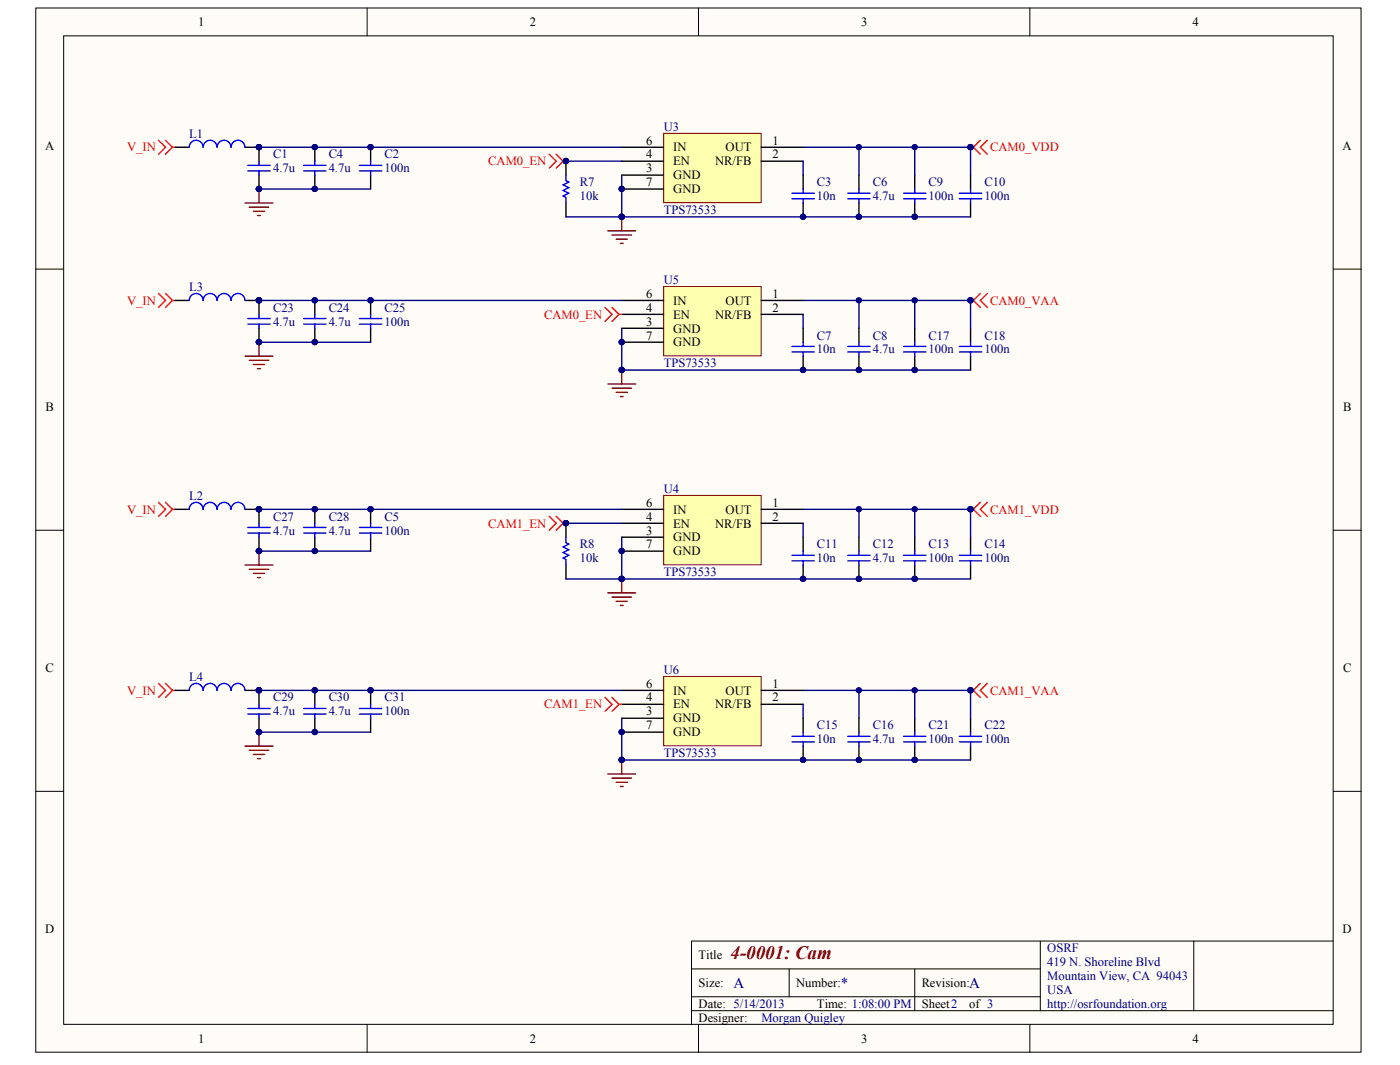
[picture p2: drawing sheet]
<svg xmlns="http://www.w3.org/2000/svg" width="271mm" height="206mm" viewBox="0 0 271 206" stroke-linecap="round" stroke-linejoin="round" font-family="sans-serif">
<g fill="#fffcf8" stroke="#000" stroke-width=".19">
<path d="M6.9 1.5h256.5v202h-256.5z"/>
<path d="M12.3 6.9h245.7v191.3h-245.7z"/>
</g>
<g fill="none" stroke="#000" stroke-width=".19">
<path d="M71 1.5v5.4M135.2 1.5v5.4M199.3 1.5v5.4M6.9 52.1h5.4M258 52.1h5.4M6.9 102.6h5.4M258 102.6h5.4M6.9 153.1h5.4M258 153.1h5.4M71 198.2v5.4M133.8 187.4h67.5M133.8 195.5h124.2"/>
<path d="M133.8 192.8h67.5M135.2 198.2v5.4M152.7 187.4v5.4M177 187.4v8.1M199.3 198.2v5.4M201.3 182v13.5M231 182h-97.2v16.2M258 182h-27v13.5"/>
</g>
<path d="M128.4 55.4h18.9v13.4h-18.9z" fill="#ffffb0" stroke="#800000" stroke-width=".19"/>
<path d="M120.3 58.1h8.1M147.3 58.1h8.1M120.3 60.8h8.1M120.3 63.5h8.1M120.3 66.2h8.1M147.3 60.8h8.1" fill="none" stroke="#000" stroke-width=".27"/>
<circle cx="120.3" cy="66.2" r=".52" fill="#000080" stroke="#000080" stroke-width=".19"/>
<path d="M128.4 95.8h18.9v13.5h-18.9z" fill="#ffffb0" stroke="#800000" stroke-width=".19"/>
<path d="M120.3 98.5h8.1M147.3 98.5h8.1M120.3 101.2h8.1M120.3 103.9h8.1M120.3 106.6h8.1M147.3 101.2h8.1" fill="none" stroke="#000" stroke-width=".27"/>
<circle cx="120.3" cy="106.6" r=".52" fill="#000080" stroke="#000080" stroke-width=".19"/>
<path d="M128.4 130.9h18.9v13.4h-18.9z" fill="#ffffb0" stroke="#800000" stroke-width=".19"/>
<path d="M120.3 133.6h8.1M120.3 136.2h8.1M120.3 138.9h8.1M147.3 133.6h8.1M147.3 136.2h8.1M120.3 141.6h8.1" fill="none" stroke="#000" stroke-width=".27"/>
<circle cx="120.3" cy="141.6" r=".52" fill="#000080" stroke="#000080" stroke-width=".19"/>
<path d="M128.4 25.8h18.9v13.4h-18.9z" fill="#ffffb0" stroke="#800000" stroke-width=".19"/>
<g fill="none" stroke="#000" stroke-width=".27">
<path d="M33.9 28.5h2.7M47.4 28.5h2.7v2.7M50.1 33.9v2.7M60.9 28.5v2.7M60.9 33.9v2.7M71.7 28.5v2.7M71.7 33.9v2.7M109.5 31.2v2.7M109.5 39.3v2.7M120.3 28.5h8.1M120.3 31.2h8.1M120.3 33.9h8.1"/>
<path d="M120.3 36.6h8.1M147.3 28.5h8.1M147.3 31.2h8.1M155.4 33.9v2.7M155.4 39.3v2.7M166.2 33.9v2.7M166.2 39.3v2.7M177 33.9v2.7M177 39.3v2.7M187.8 33.9v2.7M187.8 39.3v2.7M33.9 58.1h2.7"/>
<path d="M47.4 58.1h2.7v2.7M60.9 58.1v2.7M71.7 58.1v2.7M50.1 63.5v2.7M60.9 63.5v2.7M71.7 63.5v2.7M155.4 63.5v2.7M155.4 68.9v2.7M166.2 63.5v2.7M166.2 68.9v2.7M177 63.5v2.7M177 68.9v2.7"/>
<path d="M187.8 63.5v2.7M187.8 68.9v2.7M33.9 98.5h2.7M47.4 98.5h2.7v2.7M60.9 98.5v2.7M71.7 98.5v2.7M50.1 103.9v2.7M60.9 103.9v2.7M71.7 103.9v2.7M109.5 101.2v2.7M109.5 109.3v2.7M155.4 103.9v2.7"/>
<path d="M155.4 109.3v2.7M166.2 103.9v2.7M166.2 109.3v2.7M177 103.9v2.7M177 109.3v2.7M187.8 103.9v2.7M187.8 109.3v2.7M33.9 133.6h2.7M47.4 133.6h2.7v2.6M50.1 138.9v2.7M60.9 133.6v2.6M60.9 138.9v2.7"/>
<path d="M71.7 133.6v2.6M71.7 138.9v2.7M155.4 138.9v2.7M166.2 138.9v2.7M177 138.9v2.7M187.8 138.9v2.7M155.4 144.3v2.7M166.2 144.3v2.7M177 144.3v2.7M187.8 144.3v2.7"/>
</g>
<g fill="#000080" stroke="#000080" stroke-width=".19">
<circle cx="120.3" cy="36.5" r=".52"/>
<circle cx="120.3" cy="41.9" r=".52"/>
<circle cx="187.8" cy="28.5" r=".52"/>
<circle cx="109.5" cy="31.2" r=".52"/>
<circle cx="120.3" cy="71.6" r=".52"/>
<circle cx="187.8" cy="58.1" r=".52"/>
<circle cx="120.3" cy="112" r=".52"/>
<circle cx="109.5" cy="101.2" r=".52"/>
<circle cx="120.3" cy="147" r=".52"/>
<circle cx="187.8" cy="133.5" r=".52"/>
<circle cx="166.2" cy="28.5" r=".52"/>
<circle cx="177" cy="41.9" r=".52"/>
<circle cx="177" cy="28.5" r=".52"/>
<circle cx="177" cy="112" r=".52"/>
<circle cx="177" cy="98.5" r=".52"/>
<circle cx="187.8" cy="98.5" r=".52"/>
<circle cx="166.2" cy="58.1" r=".52"/>
<circle cx="177" cy="71.6" r=".52"/>
<circle cx="177" cy="58.1" r=".52"/>
<circle cx="166.2" cy="133.5" r=".52"/>
<circle cx="177" cy="147" r=".52"/>
<circle cx="177" cy="133.5" r=".52"/>
<circle cx="50.1" cy="28.5" r=".52"/>
<circle cx="71.7" cy="28.5" r=".52"/>
<circle cx="50.1" cy="36.5" r=".52"/>
<circle cx="50.1" cy="98.5" r=".52"/>
<circle cx="71.7" cy="98.5" r=".52"/>
<circle cx="50.1" cy="106.6" r=".52"/>
<circle cx="60.9" cy="36.5" r=".52"/>
<circle cx="60.9" cy="28.5" r=".52"/>
<circle cx="50.1" cy="58.1" r=".52"/>
<circle cx="71.7" cy="58.1" r=".52"/>
<circle cx="50.1" cy="66.2" r=".52"/>
<circle cx="60.9" cy="66.2" r=".52"/>
<circle cx="60.9" cy="58.1" r=".52"/>
<circle cx="60.9" cy="106.6" r=".52"/>
<circle cx="60.9" cy="98.5" r=".52"/>
<circle cx="50.1" cy="133.5" r=".52"/>
<circle cx="71.7" cy="133.5" r=".52"/>
<circle cx="50.1" cy="141.6" r=".52"/>
<circle cx="60.9" cy="141.6" r=".52"/>
<circle cx="60.9" cy="133.5" r=".52"/>
<circle cx="166.2" cy="41.9" r=".52"/>
<circle cx="166.2" cy="71.6" r=".52"/>
<circle cx="166.2" cy="112" r=".52"/>
<circle cx="166.2" cy="147" r=".52"/>
<circle cx="166.2" cy="98.5" r=".52"/>
<circle cx="155.4" cy="41.9" r=".52"/>
<circle cx="155.4" cy="71.6" r=".52"/>
<circle cx="155.4" cy="112" r=".52"/>
<circle cx="155.4" cy="147" r=".52"/>
</g>
<g fill="none" stroke="#000080" stroke-width=".27">
<path d="M50.1 28.5h70.2M50.1 36.6h21.6M109.5 31.2h10.8M120.3 33.9v8.1M155.4 31.2v2.7M155.4 28.5h32.4v5.4M166.2 28.5v5.4M177 28.5v5.4M50.1 58.1h70.2M109.5 42h78.3M155.4 58.1h32.4v5.4M166.2 58.1v5.4"/>
<path d="M177 58.1v5.4M50.1 66.2h21.6M120.3 63.5v8.1h67.5M155.4 60.8v2.7M50.1 98.5h70.2M155.4 98.5h32.4v5.4M166.2 98.5v5.4M177 98.5v5.4M50.1 106.6h21.6M109.5 112h78.3M109.5 101.2h10.8M120.3 103.9v8.1"/>
<path d="M155.4 101.2v2.7M50.1 133.6h70.2M120.3 138.9v8.1h67.5M155.4 136.2v2.7M155.4 133.6h32.4v5.3M166.2 133.6v5.3M177 133.6v5.3M50.1 141.6h21.6"/>
</g>
<g fill="none" stroke="#800000" stroke-width=".27">
<path d="M47.4 39.3h5.4M50.1 36.6v2.7M48.2 40.1h3.8M49 40.9h2.2M49.9 41.7h.5M117.6 44.7h5.4M118.4 45.5h3.8M119.2 46.3h2.2M120.1 47.1h.5M120.3 42v2.7M47.4 68.9h5.4M48.2 69.7h3.8"/>
<path d="M49 70.5h2.2M49.9 71.3h.5M50.1 66.2v2.7M117.6 74.3h5.4M118.4 75.1h3.8M119.2 75.9h2.2M120.1 76.7h.5M120.3 71.6v2.7M47.4 109.3h5.4M48.2 110.1h3.8M49 110.9h2.2M49.9 111.7h.5"/>
<path d="M50.1 106.6v2.7M117.6 114.7h5.4M118.4 115.5h3.8M119.2 116.3h2.2M120.1 117.1h.5M120.3 112v2.7M47.4 144.3h5.4M48.2 145.1h3.8M49 145.9h2.2M49.9 146.8h.5M50.1 141.6v2.7M117.6 149.7h5.4"/>
<path d="M118.4 150.5h3.8M119.2 151.3h2.2M120.1 152.1h.5M120.3 147v2.7"/>
</g>
<g fill="none" stroke="#f00" stroke-width=".27">
<path d="M30.7 27.1l1.3 1.4-1.3 1.3M32 27.1l1.4 1.4M33.4 28.5h.5M33.4 28.5l-1.4 1.3M106.3 29.8l1.3 1.4-1.3 1.3M107.6 29.8l1.4 1.4M109 31.2l-1.4 1.3M109 31.2h.5M187.8 28.5h.6M188.4 28.5l1.3 1.3M189.7 27.1l-1.3 1.4M191.1 27.1l-1.4 1.4 1.4 1.3"/>
<path d="M30.7 56.8l1.3 1.3-1.3 1.4M32 56.8l1.4 1.3M33.4 58.1h.5M33.4 58.1l-1.4 1.4M117.1 59.5l1.3 1.3-1.3 1.4M118.4 59.5l1.4 1.3M187.8 58.1h.6M188.4 58.1l1.3 1.4M189.7 56.8l-1.3 1.3M191.1 56.8l-1.4 1.3 1.4 1.4M119.8 60.8l-1.4 1.4M119.8 60.8h.5"/>
<path d="M30.7 97.2l1.3 1.3-1.3 1.4M32 97.2l1.4 1.3M33.4 98.5h.5M33.4 98.5l-1.4 1.4M106.3 99.9l1.3 1.3-1.3 1.4M107.6 99.9l1.4 1.3M187.8 98.5h.6M188.4 98.5l1.3 1.4M189.7 97.2l-1.3 1.3M191.1 97.2l-1.4 1.3 1.4 1.4M109 101.2l-1.4 1.4M109 101.2h.5"/>
<path d="M30.7 132.2l1.3 1.4-1.3 1.3M32 132.2l1.4 1.4M33.4 133.6h.5M33.4 133.6l-1.4 1.3M117.1 134.9l1.3 1.3-1.3 1.4M118.4 134.9l1.4 1.3M119.8 136.2l-1.4 1.4M119.8 136.2h.5M187.8 133.6h.6M188.4 133.6l1.3 1.3M189.7 132.2l-1.3 1.4M191.1 132.2l-1.4 1.4 1.4 1.3"/>
</g>
<g fill="none" stroke="#00f" stroke-width=".27">
<path d="M39.3 28.5a1.34 1.34 0 0 0-1.3-1.4 1.34 1.34 0 0 0-1.4 1.4M42 28.5a1.34 1.34 0 0 0-1.3-1.4 1.34 1.34 0 0 0-1.4 1.4M47.4 28.5a1.35 1.35 0 0 0-1.4-1.4 1.35 1.35 0 0 0-1.3 1.4 1.34 1.34 0 0 0-1.3-1.4 1.34 1.34 0 0 0-1.4 1.4M48 32h4.3M48 33.1h4.3M50.1 31.2v.8M50.1 33.1v.8M58.8 32h4.3M58.8 33.1h4.3M60.9 31.2v.8M60.9 33.1v.8M69.6 32h4.3"/>
<path d="M69.6 33.1h4.3M71.7 31.2v.8M71.7 33.1v.8M109.5 33.9v1.1l.6 .2-1.1 .6 1.1 .5-1.1 .5 1.1 .6-1.1 .5 .5 .3v1.1M153.3 37.4h4.3M153.3 38.5h4.3M155.4 36.6v.8M155.4 38.5v.8M164.1 37.4h4.3M164.1 38.5h4.3M166.2 36.6v.8M166.2 38.5v.8"/>
<path d="M174.9 37.4h4.3M174.9 38.5h4.3M177 36.6v.8M177 38.5v.8M185.7 37.4h4.3M185.7 38.5h4.3M187.8 36.6v.8M187.8 38.5v.8M39.3 58.1a1.34 1.34 0 0 0-1.3-1.3 1.34 1.34 0 0 0-1.4 1.3M42 58.1a1.34 1.34 0 0 0-1.3-1.3 1.34 1.34 0 0 0-1.4 1.3M47.4 58.1a1.35 1.35 0 0 0-1.4-1.3 1.35 1.35 0 0 0-1.3 1.3 1.34 1.34 0 0 0-1.3-1.3 1.34 1.34 0 0 0-1.4 1.3M48 61.6h4.3"/>
<path d="M48 62.7h4.3M50.1 60.8v.8M50.1 62.7v.8M58.8 61.6h4.3M58.8 62.7h4.3M60.9 60.8v.8M60.9 62.7v.8M69.6 61.6h4.3M69.6 62.7h4.3M71.7 60.8v.8M71.7 62.7v.8M153.3 67h4.3"/>
<path d="M153.3 68.1h4.3M155.4 66.2v.8M155.4 68.1v.8M164.1 67h4.3M164.1 68.1h4.3M166.2 66.2v.8M166.2 68.1v.8M174.9 67h4.3M174.9 68.1h4.3M177 66.2v.8M177 68.1v.8M185.7 67h4.3"/>
<path d="M185.7 68.1h4.3M187.8 66.2v.8M187.8 68.1v.8M39.3 98.5a1.34 1.34 0 0 0-1.3-1.3 1.34 1.34 0 0 0-1.4 1.3M42 98.5a1.34 1.34 0 0 0-1.3-1.3 1.34 1.34 0 0 0-1.4 1.3M47.4 98.5a1.35 1.35 0 0 0-1.4-1.3 1.35 1.35 0 0 0-1.3 1.3 1.34 1.34 0 0 0-1.3-1.3 1.34 1.34 0 0 0-1.4 1.3M48 102h4.3M48 103.1h4.3M50.1 101.2v.8M50.1 103.1v.8M58.8 102h4.3M58.8 103.1h4.3"/>
<path d="M60.9 101.2v.8M60.9 103.1v.8M69.6 102h4.3M69.6 103.1h4.3M71.7 101.2v.8M71.7 103.1v.8M109.5 103.9v1.1l.6 .3-1.1 .5 1.1 .5-1.1 .6 1.1 .5-1.1 .6 .5 .2v1.1M153.3 107.4h4.3M153.3 108.5h4.3M155.4 106.6v.8M155.4 108.5v.8M164.1 107.4h4.3"/>
<path d="M164.1 108.5h4.3M166.2 106.6v.8M166.2 108.5v.8M174.9 107.4h4.3M174.9 108.5h4.3M177 106.6v.8M177 108.5v.8M185.7 107.4h4.3M185.7 108.5h4.3M187.8 106.6v.8M187.8 108.5v.8M39.3 133.6a1.34 1.34 0 0 0-1.3-1.4 1.34 1.34 0 0 0-1.4 1.4"/>
<path d="M42 133.6a1.34 1.34 0 0 0-1.3-1.4 1.34 1.34 0 0 0-1.4 1.4M47.4 133.6a1.35 1.35 0 0 0-1.4-1.4 1.35 1.35 0 0 0-1.3 1.4 1.34 1.34 0 0 0-1.3-1.4 1.34 1.34 0 0 0-1.4 1.4M48 137.1h4.3M48 138.1h4.3M50.1 136.2v.9M50.1 138.1v.8M58.8 137.1h4.3M58.8 138.1h4.3M60.9 136.2v.9M60.9 138.1v.8M69.6 137.1h4.3M69.6 138.1h4.3"/>
<path d="M71.7 136.2v.9M71.7 138.1v.8M153.3 142.4h4.3M153.3 143.5h4.3M155.4 141.6v.8M155.4 143.5v.8M164.1 142.4h4.3M164.1 143.5h4.3M166.2 141.6v.8M166.2 143.5v.8M174.9 142.4h4.3M174.9 143.5h4.3"/>
<path d="M177 141.6v.8M177 143.5v.8M185.7 142.4h4.3M185.7 143.5h4.3M187.8 141.6v.8M187.8 143.5v.8"/>
</g>
<text font-size="3.7" fill="#800000" x="141.4" y="185.5">4-0001: Cam</text>
<g font-size="2.9" fill="#000080">
<text x="141.9" y="191.1">A</text>
<text x="162.7" y="191.1">*</text>
<text x="187.6" y="191.1">A</text>
</g>
<g font-size="2.4">
<text x="38.4" y="5.1">1</text>
<text x="102.5" y="5.1">2</text>
<text x="166.6" y="5.1">3</text>
<text x="230.7" y="5.1">4</text>
<text x="8.7" y="29">A</text>
<text x="125.1" y="28">6</text>
<text x="130.3" y="29.3">IN</text>
<text x="140.4" y="29.3">OUT</text>
<text x="149.5" y="28">1</text>
<text x="259.8" y="29">A</text>
<text x="125.1" y="30.7">4</text>
<text x="125.1" y="33.4">3</text>
<text x="130.3" y="32">EN</text>
<text x="130.3" y="34.7">GND</text>
<text x="138.4" y="32">NR/FB</text>
<text x="149.5" y="30.7">2</text>
<text x="125.1" y="36.1">7</text>
<text x="130.3" y="37.4">GND</text>
<text x="125.1" y="57.6">6</text>
<text x="130.3" y="58.9">IN</text>
<text x="140.4" y="58.9">OUT</text>
<text x="149.5" y="57.6">1</text>
<text x="125.1" y="60.3">4</text>
<text x="125.1" y="63">3</text>
<text x="125.1" y="65.7">7</text>
<text x="130.3" y="61.6">EN</text>
<text x="130.3" y="64.3">GND</text>
<text x="138.4" y="61.6">NR/FB</text>
<text x="149.5" y="60.3">2</text>
<text x="130.3" y="67">GND</text>
<text x="8.8" y="79.5">B</text>
<text x="259.9" y="79.5">B</text>
<text x="125.1" y="98">6</text>
<text x="125.1" y="100.7">4</text>
<text x="130.3" y="99.4">IN</text>
<text x="140.4" y="99.4">OUT</text>
<text x="149.5" y="98">1</text>
<text x="149.5" y="100.7">2</text>
<text x="125.1" y="103.4">3</text>
<text x="125.1" y="106.1">7</text>
<text x="130.3" y="102">EN</text>
<text x="130.3" y="104.7">GND</text>
<text x="130.3" y="107.4">GND</text>
<text x="138.4" y="102">NR/FB</text>
<text x="8.8" y="130">C</text>
<text x="259.9" y="130">C</text>
<text x="125.1" y="133">6</text>
<text x="125.1" y="135.7">4</text>
<text x="130.3" y="134.4">IN</text>
<text x="130.3" y="137.1">EN</text>
<text x="138.4" y="137.1">NR/FB</text>
<text x="140.4" y="134.4">OUT</text>
<text x="149.5" y="133">1</text>
<text x="149.5" y="135.7">2</text>
<text x="125.1" y="138.4">3</text>
<text x="125.1" y="141.1">7</text>
<text x="130.3" y="139.8">GND</text>
<text x="130.3" y="142.4">GND</text>
<text x="8.7" y="180.5">D</text>
<text x="135.2" y="185.5">Title</text>
<text x="259.8" y="180.5">D</text>
<text x="135.2" y="190.9">Size:</text>
<text x="154.1" y="190.9">Number:</text>
<text x="178.4" y="190.9">Revision:</text>
<text x="135.2" y="195">Date: 5/14/2013</text>
<text x="135.2" y="197.7">Designer:</text>
<text x="158.1" y="195">Time: 1:08:00 PM</text>
<text x="178.4" y="195">Sheet2</text>
<text x="187.6" y="195">of 3</text>
<text x="38.4" y="201.7">1</text>
<text x="102.5" y="201.7">2</text>
<text x="166.6" y="201.7">3</text>
<text x="230.7" y="201.7">4</text>
</g>
<g font-size="2.4" fill="#f00">
<text x="24.6" y="29.3">V_IN</text>
<text x="191.6" y="29.3">CAM0_VDD</text>
<text x="94.5" y="32">CAM0_EN</text>
<text x="24.6" y="58.9">V_IN</text>
<text x="191.6" y="58.9">CAM0_VAA</text>
<text x="105.3" y="61.6">CAM0_EN</text>
<text x="24.6" y="99.4">V_IN</text>
<text x="191.6" y="99.4">CAM1_VDD</text>
<text x="94.5" y="102">CAM1_EN</text>
<text x="24.6" y="134.4">V_IN</text>
<text x="105.3" y="137.1">CAM1_EN</text>
<text x="191.6" y="134.4">CAM1_VAA</text>
</g>
<g font-size="2.4" fill="#000080">
<text x="36.6" y="26.6">L1</text>
<text x="128.4" y="25.3">U3</text>
<text x="52.8" y="33.4">4.7u</text>
<text x="52.8" y="30.7">C1</text>
<text x="63.6" y="33.4">4.7u</text>
<text x="63.6" y="30.7">C4</text>
<text x="74.4" y="33.4">100n</text>
<text x="74.4" y="30.7">C2</text>
<text x="112.2" y="38.7">10k</text>
<text x="112.2" y="36.1">R7</text>
<text x="128.4" y="41.4">TPS73533</text>
<text x="158.1" y="38.7">10n</text>
<text x="158.1" y="36.1">C3</text>
<text x="168.9" y="38.7">4.7u</text>
<text x="168.9" y="36.1">C6</text>
<text x="179.7" y="38.7">100n</text>
<text x="179.7" y="36.1">C9</text>
<text x="190.5" y="38.7">100n</text>
<text x="190.5" y="36.1">C10</text>
<text x="36.6" y="56.3">L3</text>
<text x="128.4" y="54.9">U5</text>
<text x="52.8" y="63">4.7u</text>
<text x="52.8" y="60.3">C23</text>
<text x="63.6" y="63">4.7u</text>
<text x="63.6" y="60.3">C24</text>
<text x="74.4" y="63">100n</text>
<text x="74.4" y="60.3">C25</text>
<text x="158.1" y="65.7">C7</text>
<text x="168.9" y="65.7">C8</text>
<text x="179.7" y="65.7">C17</text>
<text x="190.5" y="65.7">C18</text>
<text x="128.4" y="71.1">TPS73533</text>
<text x="158.1" y="68.4">10n</text>
<text x="168.9" y="68.4">4.7u</text>
<text x="179.7" y="68.4">100n</text>
<text x="190.5" y="68.4">100n</text>
<text x="128.4" y="95.3">U4</text>
<text x="36.6" y="96.7">L2</text>
<text x="52.8" y="100.7">C27</text>
<text x="63.6" y="100.7">C28</text>
<text x="74.4" y="100.7">C5</text>
<text x="52.8" y="103.4">4.7u</text>
<text x="63.6" y="103.4">4.7u</text>
<text x="74.4" y="103.4">100n</text>
<text x="112.2" y="106.1">R8</text>
<text x="158.1" y="106.1">C11</text>
<text x="168.9" y="106.1">C12</text>
<text x="179.7" y="106.1">C13</text>
<text x="190.5" y="106.1">C14</text>
<text x="112.2" y="108.8">10k</text>
<text x="128.4" y="111.5">TPS73533</text>
<text x="158.1" y="108.8">10n</text>
<text x="168.9" y="108.8">4.7u</text>
<text x="179.7" y="108.8">100n</text>
<text x="190.5" y="108.8">100n</text>
<text x="36.6" y="131.7">L4</text>
<text x="128.4" y="130.3">U6</text>
<text x="52.8" y="135.7">C29</text>
<text x="63.6" y="135.7">C30</text>
<text x="74.4" y="135.7">C31</text>
<text x="52.8" y="138.4">4.7u</text>
<text x="63.6" y="138.4">4.7u</text>
<text x="74.4" y="138.4">100n</text>
<text x="158.1" y="143.8">10n</text>
<text x="158.1" y="141.1">C15</text>
<text x="168.9" y="143.8">4.7u</text>
<text x="168.9" y="141.1">C16</text>
<text x="179.7" y="143.8">100n</text>
<text x="179.7" y="141.1">C21</text>
<text x="190.5" y="143.8">100n</text>
<text x="190.5" y="141.1">C22</text>
<text x="128.4" y="146.5">TPS73533</text>
<text x="202.7" y="184.2">OSRF</text>
<text x="202.7" y="186.9">419 N. Shoreline Blvd</text>
<text x="202.7" y="189.6">Mountain View, CA 94043</text>
<text x="147.3" y="197.7">Morgan Quigley</text>
<text x="202.7" y="192.3">USA</text>
<text x="202.7" y="195">http://osrfoundation.org</text>
</g>
</svg>
